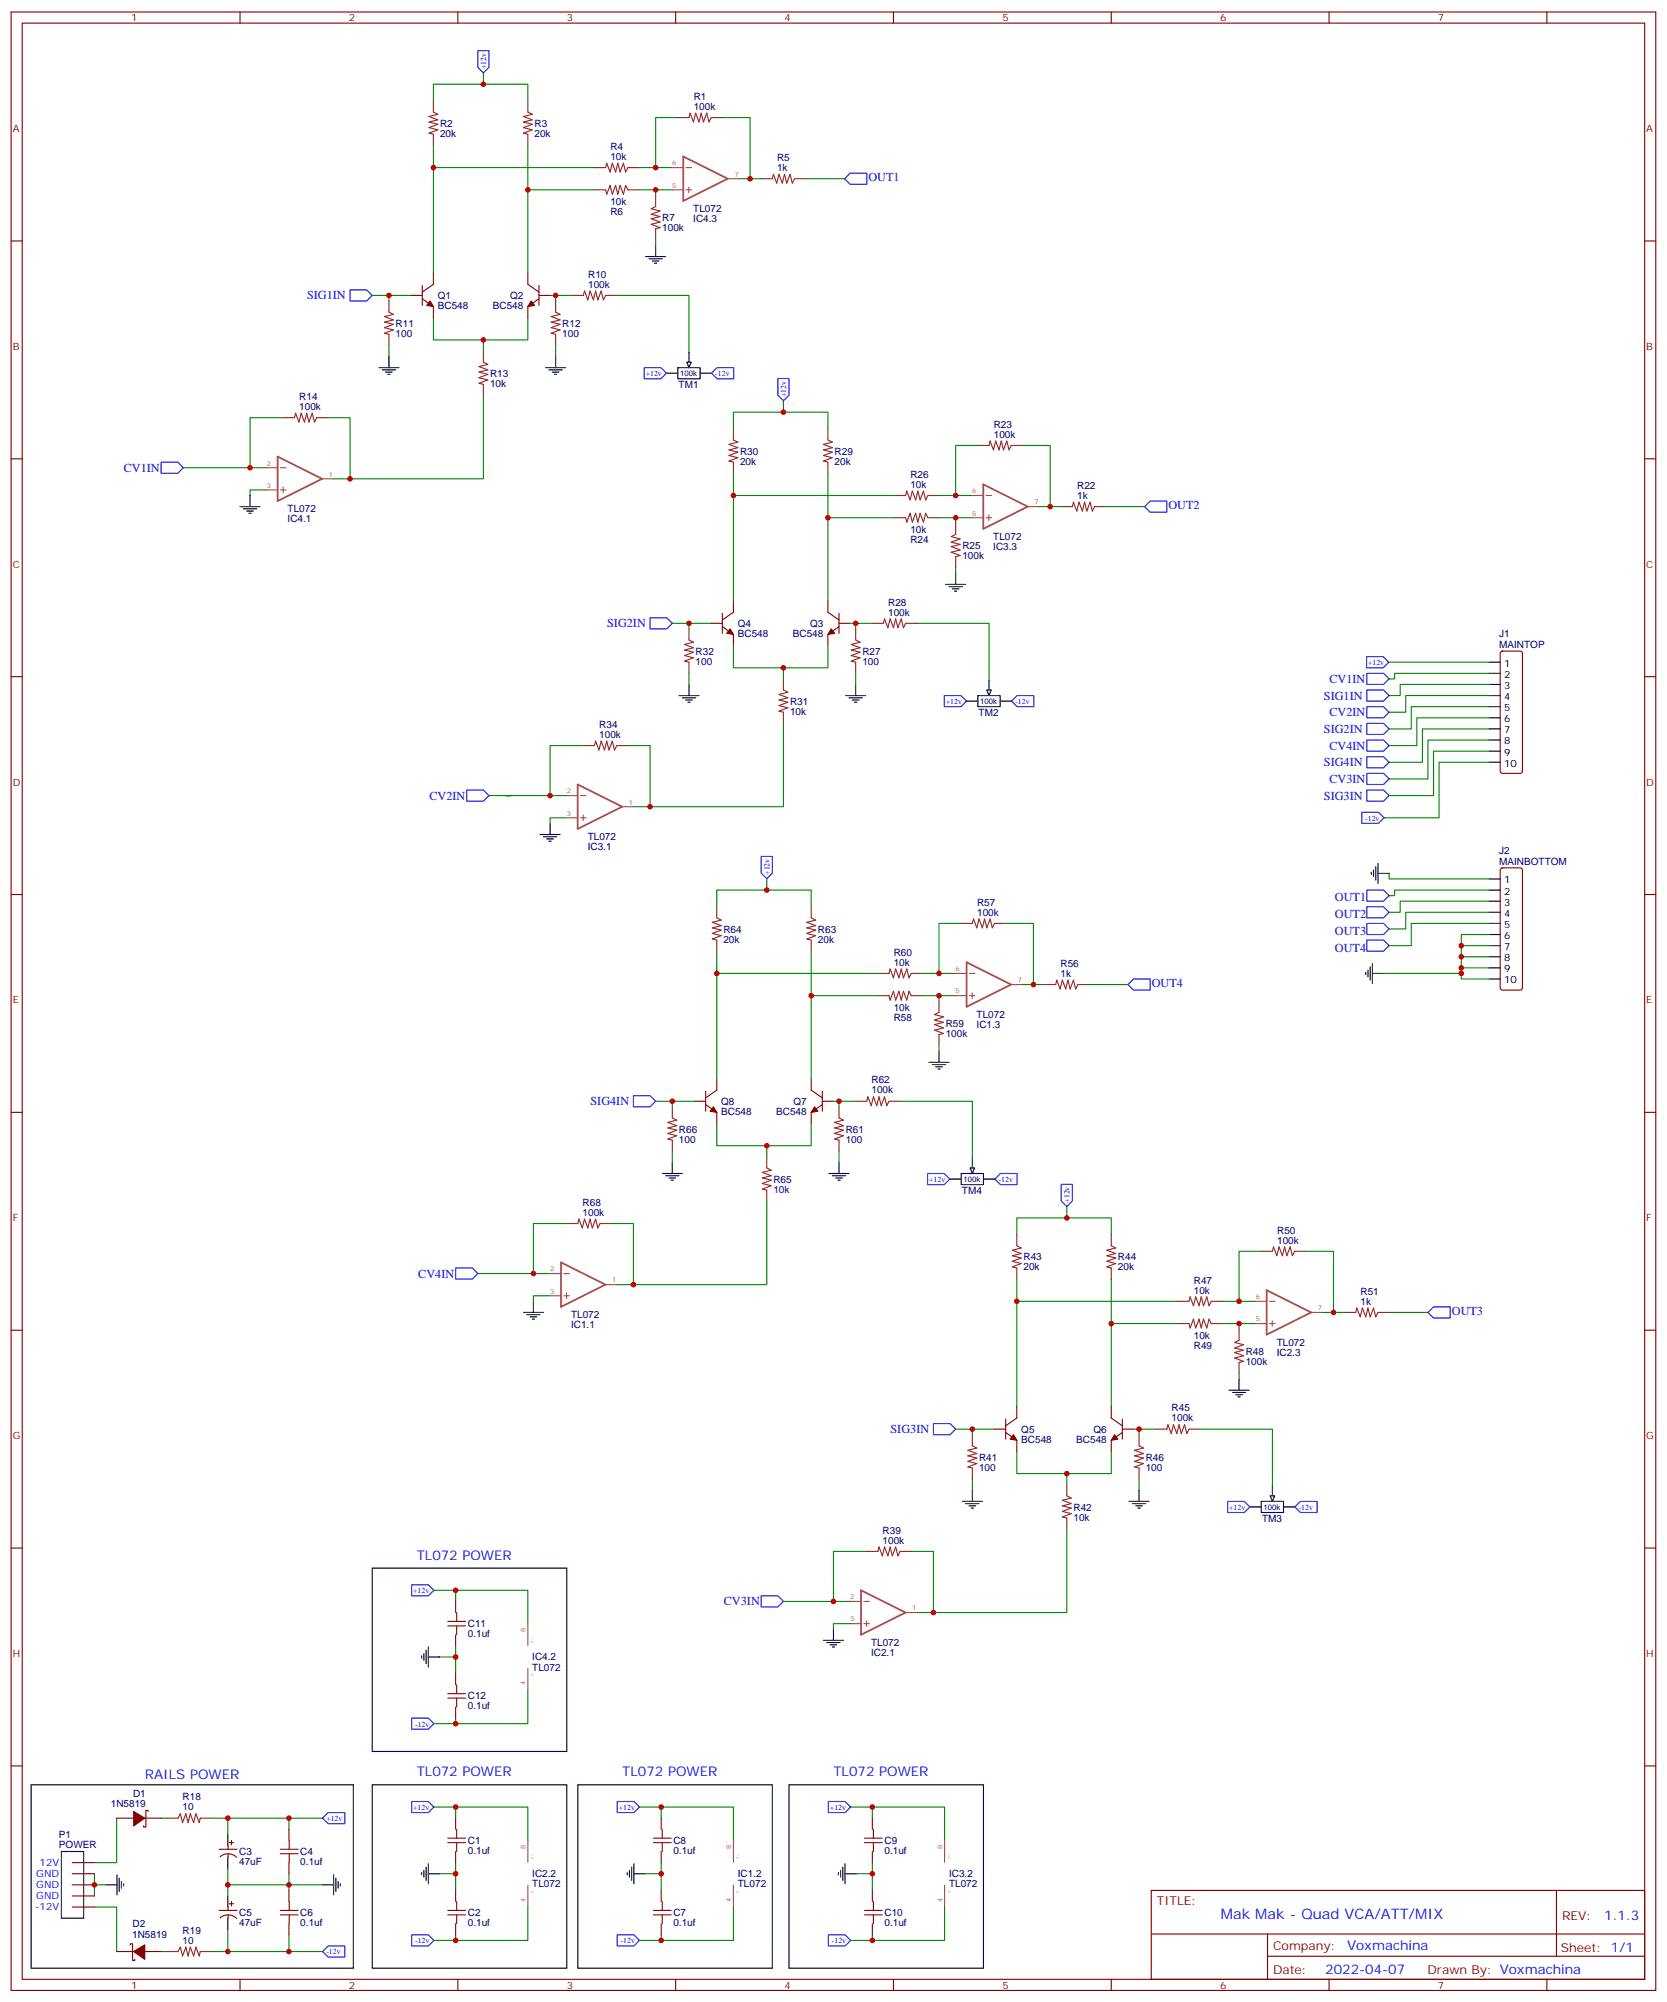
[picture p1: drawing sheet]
<svg xmlns="http://www.w3.org/2000/svg" width="529mm" height="635mm" viewBox="0 0 529 635" stroke-linecap="round" stroke-linejoin="round" font-family="sans-serif">
<g fill="none" stroke="#870000" stroke-width=".35">
<path d="M3.5 3.8h522.1v628h-522.1zM7.1 7.3h515v620.9h-515zM76.2 3.8v3.5M145.3 3.8v3.5M214.5 3.8v3.5M283.6 3.8v3.5M352.8 3.8v3.5M421.9 3.8v3.5M491.1 3.8v3.5M3.5 76.5h3.6M522.1 76.5h3.5M3.5 145.6h3.6"/>
<path d="M522.1 145.6h3.5M3.5 214.8h3.6M522.1 214.8h3.5M3.5 283.9h3.6M522.1 283.9h3.5M3.5 353.1h3.6M220.5 349.5h3.5M224 350.6l3.5 2.5v3.5M224 346.4v6.3M227.5 342.5v3.5l-3.5 2.5M257.5 342.5v3.5l3.6 2.5M261.1 349.5h3.5"/>
<path d="M261.1 350.6l-3.6 2.5v3.5M261.1 346.4v6.3M522.1 353.1h3.5M3.5 422.2h3.6M522.1 422.2h3.5M3.5 491.3h3.6M522.1 491.3h3.5M144.6 508.3v3.5M144.6 518.9v3.5M144.6 531.2v3.5M144.6 541.8v3.5M3.5 560.5h3.6"/>
<path d="M276.9 577.1v3.5M522.1 560.5h3.5M276.9 587.7v3.5M276.9 600v3.5M276.9 610.6v3.5M365.5 600h156.6v28.2h-156.6zM365.5 613.9h156.5M402.4 613.9v14.1M494.1 600v20.9M76.2 628.2v3.6M145.3 628.2v3.6M214.5 628.2v3.6"/>
<path d="M283.6 628.2v3.6M352.8 628.2v3.6M402.4 620.9h119.6M421.9 628.2v3.6M491.1 628.2v3.6"/>
</g>
<g fill="none" stroke="#000" stroke-width=".35">
<path d="M294.9 337.2h6.4M296 337.9h4.2M297 338.6h2.2M297.7 339.3h.7M298.1 333.7v3.5M210.3 372.5h6.3M211.3 373.2h4.2M212.4 373.9h2.1M213.1 374.6h.7M213.4 368.9v3.6M263.2 372.5h6.3M264.2 373.2h4.3"/>
<path d="M265.3 373.9h2.1M266 374.6h.7M266.3 368.9v3.6M301.6 374.2h3.6M305.2 372.5h7v3.5h-7zM308.7 367.5v3.6M312.2 374.2h3.5M166.2 416.6h6.3M167.2 417.3h4.2M168.3 418h2.1M169 418.7h.7M169.3 413v3.6"/>
<path d="M118.2 497.7h61.7v58.2h-61.7zM133.9 525.6v.7M134.6 524.9v2.1M135.3 523.8v4.2M136 525.9h3.5M136 522.7v6.4M250.5 566.5h61.7v58.2h-61.7zM266.1 594.4v.7M266.9 593.7v2.1M267.6 592.6v4.2M268.3 594.7h3.5M268.3 591.5v6.4"/>
</g>
<g fill="none" stroke="#a64a4a" stroke-width=".35">
<path d="M303.4 316h3.5M303.4 309h3.5M307.7 316h1.8M307.7 309h1.8M308.6 315.1v1.8M321.1 312.5h3.5M174.6 411.3h3.5M174.6 404.2h3.5M179 411.3h1.7M179 404.2h1.7M179.9 410.4v1.8M192.3 407.7h3.5"/>
<path d="M167.6 515.3v7M167.6 529.6v6.9M299.9 584.1v7M299.9 598.4v6.9"/>
</g>
<g fill="none" stroke="#008700" stroke-width=".35">
<path d="M243.4 279v3.5h14.1v5.3M243.4 282.5h-15.9v5.3M305.2 293.1h-7.1v15.9M319.3 293.1h8.8v19.4h3.5M227.5 301.9v40.6M227.5 309h51.2M257.5 301.9v40.6M257.5 316h21.2M292.8 309h10.6M292.8 316h5.3M303.4 316h-5.3v1.8M324.6 312.5h3.5"/>
<path d="M345.7 312.5h12.4M298.1 331.9v1.8M208.1 349.5h5.3v1.8M213.4 349.5h7.1M227.5 356.6v7h30v-7M264.6 349.5h7M266.3 349.5v1.8M213.4 365.4v3.5M243.4 363.6v3.6M266.3 365.4v3.5M179.9 388.3h-10.6v15.9M194 388.3h7.1v19.4h-5.3"/>
<path d="M243.4 381.3v26.4h-42.3M151.7 404.2h22.9M174.6 411.3h-5.3v1.7M137.6 504.8h7M144.6 508.3v-3.5h23v10.5M144.6 522.4v3.5h-5.3M144.6 525.9v5.3M167.6 536.5v10.6h-23v-1.8M137.6 547.1h7M269.9 573.5h7M276.9 577.1v-3.6h23v10.6M276.9 591.2v3.5h-5.3"/>
<path d="M276.9 594.7v5.3M269.9 615.9h7M299.9 605.3v10.6h-23v-1.8"/>
</g>
<g fill="none" stroke="#a10000" stroke-width=".35">
<path d="M142.2 516h5.6M142.2 514.6h5.6M145 511.8v2.8M145 516v2.9M142.2 539h5.6M142.2 537.6h5.6M145 534.7v2.9M145 539v2.8M274.4 584.8h5.7M274.4 583.4h5.7M277.3 580.6v2.8M277.3 584.8v2.9"/>
<path d="M274.4 607.8h5.7M274.4 606.4h5.7M277.3 603.5v2.9M277.3 607.8v2.8"/>
</g>
<path d="M241.7 271.8h3.5v5.3l-1.8 1.8-1.7-1.8zM294.5 372.5h5.3l1.7 1.7-1.7 1.8h-5.3zM315.8 374.2l1.8-1.7h5.3v3.5h-5.3zM130.7 503h5.3l1.7 1.8-1.7 1.7h-5.3zM130.7 545.3h5.3l1.7 1.8-1.7 1.8h-5.3zM263 571.8h5.3l1.7 1.7-1.7 1.8h-5.3zM263 614.1h5.3l1.7 1.8-1.7 1.7h-5.3z" fill="none" stroke="#00f" stroke-width=".35"/>
<path d="M227.5 287.8v3.5l1.5 .7-2.9 .7 2.9 1.1-2.9 .7 2.9 .7-2.9 1.1 2.9 .7-2.9 1 1.4 .4v3.5M257.5 287.8v3.5l1.4 .7-2.8 .7 2.8 1.1-2.8 .7 2.8 .7-2.8 1.1 2.8 .7-2.8 1 1.4 .4v3.5M305.2 293.1h3.5l.3-1.4 1.1 2.8 .7-2.8 1.1 2.8 .7-2.8 .7 2.8 1-2.8 .7 2.8 .7-1.4h3.6M278.7 309h3.5l.4-1.4 1 2.8 .7-2.8 1.1 2.8 .7-2.8 .7 2.8 1.1-2.8 .7 2.8 .7-1.4h3.5M278.7 316h3.5l.4 1.4 1-2.8 .7 2.8 1.1-2.8 .7 2.8 .7-2.8 1.1 2.8 .7-2.8 .7 1.4h3.5M298.1 317.8v3.5l-1.4 .7 2.8 .7-2.8 1.1 2.8 .7-2.8 .7 2.8 1.1-2.8 .7 2.8 1-1.4 .4v3.5M331.6 312.5h3.5l.4-1.4 1 2.8 .8-2.8 1 2.8 .7-2.8 .7 2.8 1.1-2.8 .7 2.8 .7-1.4h3.5M213.4 351.3v3.5l1.4 .7-2.8 .7 2.8 1.1-2.8 .7 2.8 .7-2.8 1.1 2.8 .7-2.8 1 1.4 .4v3.5M266.3 351.3v3.5l1.5 .7-2.9 .7 2.9 1.1-2.9 .7 2.9 .7-2.9 1.1 2.9 .7-2.9 1 1.4 .4v3.5M271.6 349.5h3.6l.3-1.4 1.1 2.8 .7-2.8 1 2.8 .7-2.8 .7 2.8 1.1-2.8 .7 2.8 .7-1.4h3.6M243.4 367.2v3.5l1.4 .7-2.8 .7 2.8 1.1-2.8 .7 2.8 .7-2.8 1 2.8 .7-2.8 1.1 1.4 .4v3.5M179.9 388.3h3.5l.4-1.4 1.1 2.8 .7-2.8 1 2.8 .7-2.8 .7 2.8 1.1-2.8 .7 2.8 .7-1.4h3.5" fill="none" stroke="#8c2424" stroke-width=".35"/>
<g fill="#870000" stroke="#870000" stroke-width=".35">
<path d="M226.5 351.3l1 1.8-2.1-.4z"/>
<path d="M258.6 351.3l1 1.4-2.1 .4z"/>
</g>
<path d="M306.9 305.4l14.1 7.1-14.1 7zM178.1 400.7l14.1 7-14.1 7.1z" fill="none" stroke="#a64a4a" stroke-width=".56"/>
<path d="M308 370.7h1.4l-.7 1.8z" fill="#f0f0f0" stroke="#000" stroke-width=".35"/>
<path d="M285.8 349.5h22.9v18M381 453.6h22.9v18" fill="none" stroke="#008700" stroke-width=".35"/>
<path d="M396.9 478.3h3.5M400.4 476.5h7.1v3.6h-7.1zM403.9 471.6v3.5M407.5 478.3h3.5" fill="none" stroke="#000" stroke-width=".35"/>
<path d="M403.2 474.8h1.4l-.7 1.7z" fill="#f0f0f0" stroke="#000" stroke-width=".35"/>
<path d="M246.9 120.1h3.6v5.3l-1.8 1.8-1.8-1.8zM299.8 220.8h5.3l1.7 1.7-1.7 1.8h-5.3zM321.1 222.5l1.8-1.7h5.3v3.5h-5.3zM336.9 375.9h3.5v5.3l-1.7 1.8-1.8-1.8zM389.7 476.5h5.3l1.8 1.8-1.8 1.8h-5.3zM411.1 478.3l1.7-1.8h5.3v3.6h-5.3zM195.9 571.8h5.3l1.8 1.7-1.8 1.8h-5.3zM195.9 614.1h5.3l1.8 1.8-1.8 1.7h-5.3z" fill="none" stroke="#00f" stroke-width=".35"/>
<g fill="none" stroke="#008700" stroke-width=".35">
<path d="M248.7 130.8h-15.9v5.3M248.7 127.3v3.5h14.1v5.3M232.8 150.2v40.6M232.8 157.3h51.2M262.8 150.2v40.6M298.1 157.3h10.6M310.4 141.4h-7v15.9M324.6 141.4h8.8v19.4h3.5M262.8 164.3h21.2M298.1 164.3h5.3M308.7 164.3h-5.3v1.8M329.8 160.8h3.6"/>
<path d="M351 160.8h12.4M213.4 197.8h5.3v1.8M218.7 197.8h7.1M269.9 197.8h7M271.6 197.8v1.8M303.4 180.2v1.8M218.7 213.7v3.5M232.8 204.9v7h30v-7M248.7 211.9v3.6M271.6 213.7v3.5M185.2 236.6h-10.6v15.9M199.3 236.6h7.1v19.4h-5.3"/>
<path d="M248.7 229.6v26.4h-42.3M155.2 252.5h24.7M179.9 259.6h-5.3v1.7M338.7 383v3.6h14.1v5.3M338.7 386.6h-15.9v5.3M400.4 397.2h-7.1v15.8M414.5 397.2h8.8v19.4h3.6M322.8 413h51.1M322.8 406v40.5M352.8 406v40.5M388.1 413h10.5M419.8 416.6h3.5"/>
<path d="M441 416.6h12.3M352.8 420.1h21.1M388.1 420.1h5.2M393.3 436v1.7M398.6 420.1h-5.3v1.8M303.4 453.6h5.3v1.8M308.7 453.6h7M359.8 453.6h7.1M361.6 453.6v1.8M308.7 469.5v3.5M322.8 460.7v7h30v-7M338.7 467.7v3.5"/>
<path d="M361.6 469.5v3.5M275.2 492.4h-10.6v15.9M289.3 492.4h7v19.4h-5.3M338.7 485.4v26.4h-42.4M248.7 508.3h21.2M269.9 515.3h-5.3v1.8M202.8 573.5h7.1M209.9 577.1v-3.6h22.9v10.6M209.9 591.2v3.5h-5.3M209.9 594.7v5.3M202.8 615.9h7.1M232.8 605.3v10.6h-22.9v-1.8"/>
</g>
<path d="M312.2 153.7l14.1 7.1-14.1 7.1zM183.4 249l14.1 7-14.1 7.1zM402.1 409.5l14.1 7.1-14.1 7zM273.3 504.8l14.2 7-14.2 7.1z" fill="none" stroke="#a64a4a" stroke-width=".56"/>
<g fill="none" stroke="#a64a4a" stroke-width=".35">
<path d="M308.7 157.3h3.5M313 157.3h1.8M308.7 164.3h3.5M313 164.3h1.8M313.9 163.4v1.8M326.4 160.8h3.4M179.9 259.6h3.5M179.9 252.5h3.5M184.3 259.6h1.7M184.3 252.5h1.7M185.2 258.7v1.8M197.6 256h3.5"/>
<path d="M398.6 413h3.5M403 413h1.8M403.9 419.2v1.8M416.3 416.6h3.5M398.6 420.1h3.5M403 420.1h1.8M269.9 515.3h3.4M269.9 508.3h3.4M274.2 515.3h1.8M274.2 508.3h1.8M275.1 514.5v1.7M287.6 511.8h3.4"/>
<path d="M232.8 584.1v7M232.8 598.4v6.9"/>
</g>
<g fill="none" stroke="#8c2424" stroke-width=".35">
<path d="M232.8 136.1v3.5l1.4 .7-2.8 .7 2.8 1.1-2.8 .7 2.8 .7-2.8 1.1 2.8 .7-2.8 1 1.4 .4v3.5M262.8 136.1v3.5l1.4 .7-2.8 .7 2.8 1.1-2.8 .7 2.8 .7-2.8 1.1 2.8 .7-2.8 1 1.4 .4v3.5M284 157.3h3.5l.4-1.4 1 2.8 .7-2.8 1.1 2.8 .7-2.8 .7 2.8 1.1-2.8 .7 2.8 .7-1.4h3.5M310.4 141.4h3.6l.3-1.4 1.1 2.8 .7-2.8 1 2.8 .7-2.8 .8 2.8 1-2.8 .7 2.8 .7-1.4h3.6M284 164.3h3.5l.4 1.4 1-2.8 .7 2.8 1.1-2.8 .7 2.8 .7-2.8 1.1 2.8 .7-2.8 .7 1.4h3.5M303.4 166.1v3.5l-1.4 .7 2.8 .7-2.8 1.1 2.8 .7-2.8 .7 2.8 1.1-2.8 .7 2.8 1-1.4 .4v3.5M336.9 160.8h3.5l.4-1.4 1 2.8 .7-2.8 1.1 2.8 .7-2.8 .7 2.8 1.1-2.8 .7 2.8 .7-1.4h3.5M218.7 199.6v3.5l1.4 .7-2.8 .7 2.8 1.1-2.8 .7 2.8 .7-2.8 1.1 2.8 .7-2.8 1 1.4 .4v3.5M271.6 199.6v3.5l1.4 .7-2.8 .7 2.8 1.1-2.8 .7 2.8 .7-2.8 1.1 2.8 .7-2.8 1 1.4 .4v3.5M276.9 197.8h3.6l.3-1.4 1.1 2.8 .7-2.8 1 2.8 .7-2.8 .7 2.8 1.1-2.8 .7 2.8 .7-1.4h3.5M248.7 219l1.4 .7-2.8 .7 2.8 1.1-2.8 .7 2.8 .7-2.8 1 2.8 .8-2.8 1 1.4 .4v3.5M248.7 215.5v3.5"/>
<path d="M185.2 236.6h3.5l.4-1.4 1 2.9 .7-2.9 1.1 2.9 .7-2.9 .7 2.9 1.1-2.9 .7 2.9 .7-1.5h3.5M322.8 391.9v3.5l1.4 .7-2.8 .7 2.8 1.1-2.8 .7 2.8 .7-2.8 1 2.8 .7-2.8 1.1 1.4 .4v3.5M352.8 391.9v3.5l1.4 .7-2.8 .7 2.8 1.1-2.8 .7 2.8 .7-2.8 1 2.8 .7-2.8 1.1 1.4 .4v3.5M400.4 397.2h3.5l.4-1.5 1 2.9 .7-2.9 1.1 2.9 .7-2.9 .7 2.9 1.1-2.9 .7 2.9 .7-1.4h3.5M373.9 413h3.6l.3-1.4 1.1 2.8 .7-2.8 1 2.8 .7-2.8 .8 2.8 1-2.8 .7 2.8 .7-1.4h3.6M426.9 416.6h3.5l.3-1.5 1.1 2.9 .7-2.9 1.1 2.9 .7-2.9 .7 2.9 1-2.9 .7 2.9 .7-1.4h3.6M373.9 420.1h3.6l.3 1.4 1.1-2.8 .7 2.8 1-2.8 .7 2.8 .8-2.8 1 2.8 .7-2.8 .7 1.4h3.6M393.3 421.9v3.5l-1.4 .7 2.9 .7-2.9 1.1 2.9 .7-2.9 .7 2.9 1-2.9 .7 2.9 1.1-1.5 .3v3.6M308.7 455.4v3.5l1.4 .7-2.8 .7 2.8 1.1-2.8 .7 2.8 .7-2.8 1 2.8 .7-2.8 1.1 1.4 .4v3.5M361.6 455.4v3.5l1.4 .7-2.8 .7 2.8 1.1-2.8 .7 2.8 .7-2.8 1 2.8 .7-2.8 1.1 1.4 .4v3.5M366.9 453.6h3.5l.4-1.4 1 2.8 .7-2.8 1.1 2.8 .7-2.8 .7 2.8 1.1-2.8 .7 2.8 .7-1.4h3.5M338.7 471.2v3.6l1.4 .7-2.8 .7 2.8 1-2.8 .7 2.8 .8-2.8 1 2.8 .7-2.8 1.1 1.4 .3v3.6"/>
<path d="M275.2 492.4h3.5l.3-1.4 1.1 2.8 .7-2.8 1.1 2.8 .7-2.8 .7 2.8 1-2.8 .7 2.8 .7-1.4h3.6"/>
</g>
<g fill="none" stroke="#000" stroke-width=".35">
<path d="M300.2 185.5h6.4M301.3 186.2h4.2M302.3 186.9h2.1M303 187.6h.7M303.4 182v3.5M218.7 217.2v3.6M271.6 217.2v3.6M314 215.8v3.6M215.5 220.8h6.4M216.6 221.5h4.2M217.7 222.2h2.1M218.4 222.9h.7"/>
<path d="M268.5 220.8h6.3M269.5 221.5h4.3M270.6 222.2h2.1M271.3 222.9h.7M306.9 222.5h3.5M310.4 220.8h7.1v3.5h-7.1zM317.5 222.5h3.5M171.4 264.9h6.4M172.5 265.6h4.2M173.6 266.3h2.1M174.3 267h.7M174.6 261.3v3.6"/>
<path d="M393.3 437.7v3.6M390.2 441.3h6.3M391.2 442h4.3M392.3 442.7h2.1M393 443.4h.7M305.5 476.5h6.4M306.6 477.2h4.2M307.6 477.9h2.1M308.3 478.6h.7M308.7 473v3.5M358.4 476.5h6.4M359.5 477.2h4.2"/>
<path d="M360.5 477.9h2.2M361.2 478.6h.7M361.6 473v3.5M264.6 517.1v3.5M261.4 520.6h6.4M262.5 521.3h4.2M263.5 522h2.1M264.2 522.7h.7M183.4 566.5h61.8v58.2h-61.8zM199.1 594.4v.7M199.8 593.7v2.1M200.5 592.6v4.2"/>
<path d="M201.2 594.7h3.6M201.2 591.5v6.4"/>
</g>
<g fill="none" stroke="#870000" stroke-width=".35">
<path d="M225.8 197.8h3.5M229.3 198.9l3.5 2.5v3.5M229.3 194.7v6.3M232.8 190.8v3.5l-3.5 2.5M262.8 190.8v3.5l3.5 2.5M266.3 197.8h3.6M266.3 198.9l-3.5 2.5v3.5M266.3 194.7v6.3M315.7 453.6h3.6M319.3 454.7l3.5 2.4v3.6M319.3 450.4v6.4M322.8 446.5v3.6l-3.5 2.4"/>
<path d="M352.8 446.5v3.6l3.5 2.4M356.3 454.7l-3.5 2.4v3.6M356.3 453.6h3.5M356.3 450.4v6.4M209.9 577.1v3.5M209.9 587.7v3.5M209.9 600v3.5M209.9 610.6v3.5"/>
</g>
<g fill="#870000" stroke="#870000" stroke-width=".35">
<path d="M353.8 455.4l1.1 1.4-2.1 .3z"/>
<path d="M321.7 455.4l1.1 1.7-2.1-.3z"/>
<path d="M231.8 199.6l1 1.8-2.1-.4z"/>
<path d="M263.9 199.6l1 1.4-2.1 .4z"/>
</g>
<path d="M207.4 584.8h5.7M207.4 583.4h5.7M210.2 580.6v2.8M210.2 584.8v2.9M207.4 607.8h5.7M207.4 606.4h5.7M210.2 603.5v2.9M210.2 607.8v2.8" fill="none" stroke="#a10000" stroke-width=".35"/>
<path d="M313.3 219h1.4l-.7 1.8z" fill="#f0f0f0" stroke="#000" stroke-width=".35"/>
<g fill="none" stroke="#008700" stroke-width=".35">
<path d="M195.8 93.8h22.9v18M291 197.8h23v18M37 577.1v14.1h-7M51.2 577.1h1.7M67 577.1h35.3M72.3 577.1v5.3M91.7 577.1v3.5M30 594.7v7.1M30 598.2h3.5M72.3 598.2h30M72.3 592.9v8.9M91.7 594.7v5.3"/>
<path d="M30 605.3h7v14.1M51.2 619.4h1.7M72.3 612.4v7h-5.3M91.7 614.1v5.3h-19.4M91.7 619.4h10.6"/>
</g>
<g fill="none" stroke="#000" stroke-width=".35">
<path d="M211.7 118.5h3.5M215.2 116.7h7v3.5h-7zM218.7 111.8v3.5M222.2 118.5h3.6M9.9 566.5h102.3v58.2h-102.3zM19.5 587.7h7.1v21.1h-7.1zM33.6 598.2h3.5M37.1 595.1v6.3M37.8 596.1v4.3M38.5 597.2v2.1M39.3 597.9v.7M72.3 582.4v3.5"/>
<path d="M72.3 589.4v3.5M102.4 598.2h3.5M105.9 595.1v6.3M106.6 596.1v4.3M107.3 597.2v2.1M108 597.9v.7M72.3 601.8v3.5M72.3 608.8v3.6"/>
</g>
<path d="M104.2 575.3h5.3v3.5h-5.3l-1.8-1.7zM102.4 619.4l1.8-1.8h5.3v3.6h-5.3z" fill="none" stroke="#00f" stroke-width=".35"/>
<path d="M89 588.4h5.6M89 587h5.6M91.8 584.1v2.9M91.8 588.4v2.8M89 607.8h5.6M89 606.4h5.6M91.8 603.5v2.9M91.8 607.8v2.8" fill="none" stroke="#a10000" stroke-width=".35"/>
<g fill="none" stroke="#870000" stroke-width=".35">
<path d="M37 577.1h5.3M45.9 577.1h5.3M47 575v-.4h-.7v5.3h-.7v-.4M22.9 591.2h7.1M22.9 594.7h7.1M22.9 598.2h7.1M69.6 587h5.6M69.9 589.3a3.8 3.8 0 0 1 5.2 .2M72.4 585.9v1.1M72.4 588.4v1M72.8 584.8h1.4M73.5 584.1v1.4"/>
<path d="M91.7 580.6v3.5M91.7 591.2v3.5M22.9 601.8h7.1M22.9 605.3h7.1M37 619.4h5.3M41.4 617.3v-.4h.7v5.3h.7v-.3M45.9 619.4h5.3M69.6 606.4h5.6M69.9 608.7a3.8 3.8 0 0 1 5.2 .2M72.4 605.3v1.1M72.4 607.8v1M72.8 604.2h1.4"/>
<path d="M73.5 603.5v1.4M91.7 600v3.5M91.7 610.6v3.5"/>
</g>
<path d="M52.9 577.1h3.5M56.5 577.1l.7-1.4 .7 2.8 1.1-2.8 .7 2.8 .7-2.8 1.1 2.8 .7-2.8 1 2.8 .4-1.4M63.5 577.1h3.5M52.9 619.4h3.5M56.5 619.4l.7-1.4 .7 2.8 1.1-2.8 .7 2.8 .7-2.8 1.1 2.8 .7-2.8 1 2.8 .4-1.4M63.5 619.4h3.5" fill="none" stroke="#8c2424" stroke-width=".35"/>
<g fill="#870000" stroke="#870000" stroke-width=".35">
<path d="M42.4 619.4l3.6-2.1v4.6z"/>
<path d="M42.4 575l3.6 2.1-3.6 2.4z"/>
</g>
<path d="M218 114.9h1.4l-.7 1.8z" fill="#f0f0f0" stroke="#000" stroke-width=".35"/>
<g fill="none" stroke="#00f" stroke-width=".35">
<path d="M151.7 16.1h3.5v5.3l-1.7 1.7-1.8-1.7zM268.1 56.7l1.8-1.7h5.3v3.5h-5.3zM111.1 92h5.3l1.8 1.8-1.8 1.7h-5.3zM204.5 116.7h5.3l1.8 1.8-1.8 1.7h-5.3zM225.9 118.5l1.7-1.8h5.3v3.5h-5.3zM51.2 146.7h5.2l1.8 1.7-1.8 1.8h-5.2zM363.4 160.8l1.7-1.8h5.3v3.6h-5.3zM206.4 196.1h5.3l1.7 1.7-1.7 1.8h-5.3zM433.8 208.4h5.3l1.8 1.8-1.8 1.7h-5.3zM433.9 213.7h5.3l1.8 1.8-1.8 1.7h-5.3zM433.9 219h5.3l1.8 1.8-1.8 1.7h-5.3zM433.9 224.3h5.3l1.8 1.8-1.8 1.7h-5.3z"/>
<path d="M433.9 229.6h5.3l1.8 1.8-1.8 1.7h-5.3zM433.9 234.9h5.3l1.8 1.7-1.8 1.8h-5.3zM148.2 250.8h5.3l1.7 1.7-1.7 1.8h-5.3zM432.3 257.8h5.3l1.8 1.8-1.8 1.7h-5.3zM433.9 245.5h5.3l1.8 1.7-1.8 1.8h-5.3zM433.9 240.2h5.3l1.8 1.7-1.8 1.8h-5.3zM433.9 250.8h5.3l1.8 1.7-1.8 1.8h-5.3zM433.9 282.5h5.3l1.8 1.8-1.8 1.7h-5.3zM433.9 287.8h5.3l1.8 1.8-1.8 1.7h-5.3zM433.9 293.1h5.3l1.8 1.8-1.8 1.7h-5.3zM433.9 298.4h5.3l1.8 1.7-1.8 1.8h-5.3zM358.1 312.5l1.7-1.8h5.3v3.6h-5.3z"/>
<path d="M201.1 347.8h5.3l1.7 1.7-1.7 1.8h-5.3zM144.6 402.4h5.3l1.8 1.8-1.8 1.8h-5.3zM453.3 416.6l1.8-1.8h5.3v3.5h-5.3zM296.3 451.8h5.3l1.8 1.8-1.8 1.8h-5.3zM241.7 506.5h5.2l1.8 1.8-1.8 1.7h-5.2zM130.7 571.8h5.3l1.7 1.7-1.7 1.8h-5.3zM130.7 614.1h5.3l1.7 1.8-1.7 1.7h-5.3z"/>
</g>
<g fill="none" stroke="#008700" stroke-width=".35">
<path d="M153.5 23.2v3.5h14.1v5.3M153.5 26.7h-15.9v5.3M215.2 37.3h-7.1v15.9M229.3 37.3h8.8v19.4h3.6M137.6 53.2h51.1M137.6 46.1v40.6M167.6 46.1v40.6M202.8 53.2h10.6M234.6 56.7h3.5M255.8 56.7h12.3M167.6 60.3h21.1M202.8 60.3h5.3"/>
<path d="M208.1 76.1v1.8M213.4 60.3h-5.3v1.7M118.2 93.8h5.3v1.7M123.5 93.8h7M174.6 93.8h7.1M176.4 93.8v1.7M123.5 109.6v3.6M137.6 100.8v7.1h30v-7.1M153.5 107.9v3.5M176.4 109.6v3.6M90 132.6h-10.6v15.8M104.1 132.6h7v19.4h-5.3"/>
<path d="M153.5 125.5v26.5h-42.4M58.2 148.4h26.5M84.7 155.5h-5.3v1.8M441 210.2h31.7M472.7 213.7h-30v1.8h-1.7M472.7 217.2h-28.2v3.6h-3.5M472.7 220.8h-26.4v5.3h-5.3M472.7 224.3h-24.7v7.1h-7M472.7 227.8h-22.9v8.8h-8.8M472.7 231.4h-21.1v10.5h-10.6M472.7 234.9h-19.4v12.3h-12.3M472.7 238.4h-17.6v14.1h-14.1"/>
<path d="M472.7 241.9h-15.9v17.7h-17.6M441 277.2v1.8h31.7M472.7 282.5h-30v1.8h-1.7M472.7 286h-28.2v3.6h-3.5M472.7 289.6h-26.4v5.3h-5.3M472.7 293.1h-24.7v7h-7M472.7 296.6h-8.8v12.4h-24.7M463.9 309v1.7h8.8M463.9 300.1h8.8M463.9 303.7h8.8M463.9 307.2h8.8M137.6 573.5h7"/>
<path d="M144.6 577.1v-3.6h23v10.6M144.6 591.2v3.5h-5.3M144.6 594.7v5.3M137.6 615.9h7M167.6 605.3v10.6h-23v-1.8"/>
</g>
<path d="M216.9 49.7l14.1 7-14.1 7.1zM88.1 144.9l14.1 7.1-14.1 7z" fill="none" stroke="#a64a4a" stroke-width=".56"/>
<g fill="none" stroke="#a64a4a" stroke-width=".35">
<path d="M213.4 53.2h3.5M217.8 53.2h1.7M218.7 59.4v1.7M231.1 56.7h3.5M213.4 60.3h3.5M217.8 60.3h1.7M84.7 155.5h3.4M84.7 148.4h3.4M89 155.5h1.8M89 148.4h1.8M89.9 154.6v1.8M102.4 152h3.4"/>
<path d="M167.6 584.1v7M167.6 598.4v6.9"/>
</g>
<g fill="none" stroke="#000" stroke-width=".35">
<path d="M208.1 77.9v3.5M205 81.4h6.3M206 82.1h4.3M207.1 82.8h2.1M207.8 83.5h.7M120.3 116.7h6.3M121.4 117.4h4.2M122.4 118.1h2.1M123.1 118.8h.7M123.5 113.2v3.5M173.2 116.7h6.4M174.3 117.4h4.2"/>
<path d="M175.3 118.1h2.1M176 118.8h.7M176.4 113.2v3.5M79.4 157.3v3.5M76.2 160.8h6.3M77.3 161.5h4.2M78.3 162.2h2.1M79 162.9h.7M472.7 210.2h3.5M472.7 213.7h3.5M472.7 217.2h3.5M472.7 220.8h3.5"/>
<path d="M472.7 224.3h3.5M472.7 227.8h3.5M472.7 231.4h3.5M472.7 234.9h3.5M472.7 238.4h3.5M472.7 241.9h3.5M435.3 276.9v.7M436 276.2v2.1M436.7 275.1v4.2M437.4 277.2h3.6M437.4 274v6.4M472.7 279h3.5"/>
<path d="M472.7 282.5h3.5M472.7 286h3.5M472.7 289.6h3.5M472.7 293.1h3.5M472.7 296.6h3.5M433.6 308.6v.7M434.3 307.9v2.1M435 306.8v4.3M435.7 309h3.5M435.7 305.8v6.3M472.7 300.1h3.5M472.7 303.7h3.5"/>
<path d="M472.7 307.2h3.5M472.7 310.7h3.5M118.2 566.5h61.7v58.2h-61.7zM133.9 594.4v.7M134.6 593.7v2.1M135.3 592.6v4.2M136 594.7h3.5M136 591.5v6.4"/>
</g>
<path d="M142.2 584.8h5.6M142.2 583.4h5.6M145 580.6v2.8M145 584.8v2.9M142.2 607.8h5.6M142.2 606.4h5.6M145 603.5v2.9M145 607.8v2.8" fill="none" stroke="#a10000" stroke-width=".35"/>
<g fill="none" stroke="#870000" stroke-width=".35">
<path d="M130.5 93.8h3.6M134.1 94.8l3.5 2.5v3.5M134.1 90.6v6.3M137.6 86.7v3.5l-3.5 2.5M167.6 86.7v3.5l3.5 2.5M171.1 94.8l-3.5 2.5v3.5M171.1 93.8h3.5M171.1 90.6v6.3M476.5 206.9l.5-.2h5.6l.5 .2 .2 .5v37.4l-.2 .5-.5 .2h-5.6l-.5-.3-.3-.4v-37.4zM476.5 275.7l.5-.3h5.6l.5 .3 .2 .5v37.3l-.2 .5-.5 .3h-5.6l-.5-.3-.3-.5v-37.3zM144.6 577.1v3.5M144.6 587.7v3.5"/>
<path d="M144.6 600v3.5M144.6 610.6v3.5"/>
</g>
<path d="M137.6 32v3.6l1.4 .7-2.8 .7 2.8 1-2.8 .7 2.8 .7-2.8 1.1 2.8 .7-2.8 1.1 1.4 .3v3.5M167.6 32v3.6l1.4 .7-2.8 .7 2.8 1-2.8 .7 2.8 .7-2.8 1.1 2.8 .7-2.8 1.1 1.4 .3v3.5M215.2 37.3h3.5l.4-1.4 1 2.8 .7-2.8 1.1 2.8 .7-2.8 .7 2.8 1.1-2.8 .7 2.8 .7-1.4h3.5M188.7 53.2h3.6l.3-1.4 1.1 2.8 .7-2.8 1 2.8 .7-2.8 .7 2.8 1.1-2.8 .7 2.8 .7-1.4h3.5M241.7 56.7h3.5l.3-1.4 1.1 2.8 .7-2.8 1.1 2.8 .7-2.8 .7 2.8 1-2.8 .7 2.8 .7-1.4h3.6M188.7 60.3h3.6l.3 1.4 1.1-2.9 .7 2.9 1-2.9 .7 2.9 .7-2.9 1.1 2.9 .7-2.9 .7 1.5h3.5M208.1 62v3.5l-1.4 .8 2.8 .7-2.8 1 2.8 .7-2.8 .7 2.8 1.1-2.8 .7 2.8 1.1-1.4 .3v3.5M123.5 95.5v3.6l1.4 .7-2.8 .7 2.8 1-2.8 .7 2.8 .7-2.8 1.1 2.8 .7-2.8 1.1 1.4 .3v3.5M176.4 95.5v3.6l1.4 .7-2.8 .7 2.8 1-2.8 .7 2.8 .7-2.8 1.1 2.8 .7-2.8 1.1 1.4 .3v3.5M181.7 93.8h3.5l.4-1.4 1 2.8 .7-2.8 1.1 2.8 .7-2.8 .7 2.8 1-2.8 .8 2.8 .7-1.4h3.5M153.5 111.4v3.5l1.4 .7-2.9 .7 2.9 1.1-2.9 .7 2.9 .7-2.9 1.1 2.9 .7-2.9 1 1.5 .4v3.5M90 132.6h3.5l.3-1.4 1.1 2.8 .7-2.8 1.1 2.8 .7-2.8 .7 2.8 1-2.8 .7 2.8 .7-1.4h3.6" fill="none" stroke="#8c2424" stroke-width=".35"/>
<g fill="#870000" stroke="#870000" stroke-width=".35">
<path d="M168.6 95.5l1.1 1.4-2.1 .4z"/>
<path d="M136.5 95.5l1.1 1.8-2.1-.4z"/>
</g>
<g fill="#c00">
<circle cx="144.6" cy="525.9" r=".88"/>
<circle cx="144.6" cy="547.1" r=".88"/>
<circle cx="144.6" cy="504.8" r=".88"/>
<circle cx="276.9" cy="594.7" r=".88"/>
<circle cx="276.9" cy="615.9" r=".88"/>
<circle cx="276.9" cy="573.5" r=".88"/>
<circle cx="169.3" cy="404.2" r=".88"/>
<circle cx="213.4" cy="349.5" r=".88"/>
<circle cx="243.4" cy="363.6" r=".88"/>
<circle cx="266.3" cy="349.5" r=".88"/>
<circle cx="298.1" cy="316" r=".88"/>
<circle cx="257.5" cy="316" r=".88"/>
<circle cx="227.5" cy="309" r=".88"/>
<circle cx="298.1" cy="309" r=".88"/>
<circle cx="201.1" cy="407.7" r=".88"/>
<circle cx="328.1" cy="312.5" r=".88"/>
<circle cx="243.4" cy="282.5" r=".88"/>
<circle cx="338.7" cy="386.6" r=".88"/>
<circle cx="423.3" cy="416.6" r=".88"/>
<circle cx="296.3" cy="511.8" r=".88"/>
<circle cx="393.3" cy="413" r=".88"/>
<circle cx="322.8" cy="413" r=".88"/>
<circle cx="352.8" cy="420.1" r=".88"/>
<circle cx="393.3" cy="420.1" r=".88"/>
<circle cx="361.6" cy="453.6" r=".88"/>
<circle cx="338.7" cy="467.7" r=".88"/>
<circle cx="308.7" cy="453.6" r=".88"/>
<circle cx="264.6" cy="508.3" r=".88"/>
<circle cx="209.9" cy="573.5" r=".88"/>
<circle cx="209.9" cy="615.9" r=".88"/>
<circle cx="209.9" cy="594.7" r=".88"/>
<circle cx="174.6" cy="252.5" r=".88"/>
<circle cx="218.7" cy="197.8" r=".88"/>
<circle cx="248.7" cy="211.9" r=".88"/>
<circle cx="271.6" cy="197.8" r=".88"/>
<circle cx="303.4" cy="164.3" r=".88"/>
<circle cx="262.8" cy="164.3" r=".88"/>
<circle cx="232.8" cy="157.3" r=".88"/>
<circle cx="303.4" cy="157.3" r=".88"/>
<circle cx="206.4" cy="256" r=".88"/>
<circle cx="333.4" cy="160.8" r=".88"/>
<circle cx="248.7" cy="130.8" r=".88"/>
<circle cx="91.7" cy="577.1" r=".88"/>
<circle cx="91.7" cy="619.4" r=".88"/>
<circle cx="72.3" cy="598.2" r=".88"/>
<circle cx="91.7" cy="598.2" r=".88"/>
<circle cx="72.3" cy="619.4" r=".88"/>
<circle cx="72.3" cy="577.1" r=".88"/>
<circle cx="30" cy="598.2" r=".88"/>
<circle cx="153.5" cy="26.7" r=".88"/>
<circle cx="238.1" cy="56.7" r=".88"/>
<circle cx="144.6" cy="594.7" r=".88"/>
<circle cx="144.6" cy="615.9" r=".88"/>
<circle cx="144.6" cy="573.5" r=".88"/>
<circle cx="111.1" cy="152" r=".88"/>
<circle cx="208.1" cy="53.2" r=".88"/>
<circle cx="137.6" cy="53.2" r=".88"/>
<circle cx="167.6" cy="60.3" r=".88"/>
<circle cx="208.1" cy="60.3" r=".88"/>
<circle cx="176.4" cy="93.8" r=".88"/>
<circle cx="153.5" cy="107.9" r=".88"/>
<circle cx="123.5" cy="93.8" r=".88"/>
<circle cx="79.4" cy="148.4" r=".88"/>
<circle cx="463.9" cy="300.1" r=".88"/>
<circle cx="463.9" cy="303.7" r=".88"/>
<circle cx="463.9" cy="307.2" r=".88"/>
<circle cx="463.9" cy="309" r=".88"/>
</g>
<text font-size="4.6" fill="#00f" x="387.6" y="609">Mak Mak - Quad VCA/ATT/MIX</text>
<g font-size="4.2" fill="#00f">
<text x="132.3" y="495.1">TL072 POWER</text>
<text x="132.3" y="563.8">TL072 POWER</text>
<text x="197.6" y="563.8">TL072 POWER</text>
<text x="264.6" y="563.8">TL072 POWER</text>
<text x="46" y="564.7">RAILS POWER</text>
<text x="509.3" y="609.3">1.1.3</text>
<text x="427.7" y="618.8">Voxmachina</text>
<text x="420.7" y="626.6">2022-04-07</text>
</g>
<g font-size="3.9" fill="#00f">
<text x="275.7" y="57.5">OUT1</text>
<text x="97.5" y="95">SIG1IN</text>
<text x="39.3" y="149.7">CV1IN</text>
<text x="370.9" y="161.5">OUT2</text>
<text x="192.7" y="199.1">SIG2IN</text>
<text x="422.1" y="216.8">CV1IN</text>
<text x="420.3" y="222">SIG1IN</text>
<text x="422.1" y="227.3">CV2IN</text>
<text x="420.3" y="232.6">SIG2IN</text>
<text x="422.1" y="237.9">CV4IN</text>
<text x="420.3" y="243.2">SIG4IN</text>
<text x="422.1" y="248.5">CV3IN</text>
<text x="136.3" y="253.8">CV2IN</text>
<text x="420.3" y="253.8">SIG3IN</text>
<text x="423.8" y="286.1">OUT1</text>
<text x="423.8" y="291.4">OUT2</text>
<text x="423.8" y="296.7">OUT3</text>
<text x="423.8" y="302">OUT4</text>
<text x="365.7" y="313.2">OUT4</text>
<text x="187.5" y="350.8">SIG4IN</text>
<text x="132.8" y="405.5">CV4IN</text>
<text x="460.9" y="417.3">OUT3</text>
<text x="282.7" y="454.9">SIG3IN</text>
<text x="229.8" y="509.6">CV3IN</text>
</g>
<g font-size="3.9" fill="#800">
<text x="367.2" y="604.6">TITLE:</text>
<text x="495.9" y="609.3">REV:</text>
<text x="404.1" y="618.8">Company:</text>
<text x="495.5" y="619.4">Sheet: 1/1</text>
<text x="404.1" y="626.5">Date:</text>
<text x="453.2" y="626.6">Drawn By: Voxmachina</text>
</g>
<g font-size="3.2" fill="#800">
<text x="41.6" y="6.8">1</text>
<text x="110.8" y="6.8">2</text>
<text x="179.9" y="6.8">3</text>
<text x="249.1" y="6.8">4</text>
<text x="318.2" y="6.8">5</text>
<text x="387.3" y="6.8">6</text>
<text x="456.5" y="6.8">7</text>
<text x="4.1" y="41.9">A</text>
<text x="522.6" y="41.9">A</text>
<text x="4.1" y="111.1">B</text>
<text x="522.6" y="111.1">B</text>
<text x="4.1" y="180.2">C</text>
<text x="522.6" y="180.2">C</text>
<text x="4.1" y="249.3">D</text>
<text x="522.6" y="249.3">D</text>
<text x="4.1" y="318.5">E</text>
<text x="522.6" y="318.5">E</text>
<text x="4.1" y="387.6">F</text>
<text x="522.6" y="387.6">F</text>
<text x="4.1" y="456.8">G</text>
<text x="522.6" y="456.8">G</text>
<text x="4.1" y="525.9">H</text>
<text x="522.6" y="525.9">H</text>
<text x="41.6" y="631.2">1</text>
<text x="110.8" y="631.2">2</text>
<text x="179.9" y="631.2">3</text>
<text x="249.1" y="631.2">4</text>
<text x="318.2" y="631.2">5</text>
<text x="387.3" y="631.2">6</text>
<text x="456.5" y="631.2">7</text>
</g>
<g font-size="3.2" fill="#000080">
<text x="220.2" y="34.9">100k</text>
<text x="220.2" y="31.7">R1</text>
<text x="139.7" y="40.2">R2</text>
<text x="169.7" y="40.2">R3</text>
<text x="139.7" y="43.4">20k</text>
<text x="169.7" y="43.4">20k</text>
<text x="193.8" y="47.6">R4</text>
<text x="193.8" y="50.7">10k</text>
<text x="246.7" y="51.1">R5</text>
<text x="246.7" y="54.3">1k</text>
<text x="193.8" y="65.2">10k</text>
<text x="193.8" y="68.4">R6</text>
<text x="210.3" y="70.2">R7</text>
<text x="220.1" y="67.3">TL072</text>
<text x="220.1" y="70.6">IC4.3</text>
<text x="210.3" y="73.4">100k</text>
<text x="186.7" y="88.1">R10</text>
<text x="139" y="94.9">Q1</text>
<text x="161.9" y="94.9">Q2</text>
<text x="186.7" y="91.3">100k</text>
<text x="139" y="98.1">BC548</text>
<text x="156.5" y="98.1">BC548</text>
<text x="125.6" y="106.9">100</text>
<text x="125.6" y="103.7">R11</text>
<text x="178.5" y="106.9">100</text>
<text x="178.5" y="103.7">R12</text>
<text x="155.6" y="119.6">R13</text>
<text x="155.6" y="122.8">10k</text>
<text x="215.4" y="123.2">TM1</text>
<text x="95" y="130.1">100k</text>
<text x="95" y="126.9">R14</text>
<text x="315.5" y="135.7">R23</text>
<text x="315.5" y="138.9">100k</text>
<text x="234.9" y="147.5">20k</text>
<text x="234.9" y="144.3">R30</text>
<text x="264.9" y="147.5">20k</text>
<text x="264.9" y="144.3">R29</text>
<text x="289" y="154.8">10k</text>
<text x="289" y="151.6">R26</text>
<text x="341.9" y="155.2">R22</text>
<text x="341.9" y="158.3">1k</text>
<text x="91.3" y="162.6">TL072</text>
<text x="91.3" y="165.8">IC4.1</text>
<text x="289" y="169.3">10k</text>
<text x="289" y="172.4">R24</text>
<text x="315.3" y="171.4">TL072</text>
<text x="305.5" y="177.5">100k</text>
<text x="305.5" y="174.3">R25</text>
<text x="315.3" y="174.6">IC3.3</text>
<text x="282" y="195.4">100k</text>
<text x="282" y="192.2">R28</text>
<text x="234.2" y="202.2">BC548</text>
<text x="234.2" y="199">Q4</text>
<text x="251.7" y="202.2">BC548</text>
<text x="257.2" y="199">Q3</text>
<text x="475.9" y="202.2">J1</text>
<text x="220.8" y="207.8">R32</text>
<text x="273.8" y="207.8">R27</text>
<text x="475.9" y="205.6">MAINTOP</text>
<text x="220.8" y="211">100</text>
<text x="273.8" y="211">100</text>
<text x="250.8" y="226.9">10k</text>
<text x="250.8" y="223.7">R31</text>
<text x="310.7" y="227.3">TM2</text>
<text x="190.2" y="231">R34</text>
<text x="190.2" y="234.2">100k</text>
<text x="186.6" y="266.6">TL072</text>
<text x="186.6" y="269.9">IC3.1</text>
<text x="475.9" y="274.4">MAINBOTTOM</text>
<text x="475.9" y="271">J2</text>
<text x="310.2" y="287.4">R57</text>
<text x="310.2" y="290.6">100k</text>
<text x="229.7" y="299.2">20k</text>
<text x="229.7" y="296">R64</text>
<text x="259.6" y="299.2">20k</text>
<text x="259.6" y="296">R63</text>
<text x="283.7" y="303.3">R60</text>
<text x="283.7" y="306.5">10k</text>
<text x="336.6" y="310">1k</text>
<text x="336.6" y="306.8">R56</text>
<text x="283.7" y="321">10k</text>
<text x="310" y="323.1">TL072</text>
<text x="283.7" y="324.1">R58</text>
<text x="300.2" y="329.2">100k</text>
<text x="300.2" y="326">R59</text>
<text x="310" y="326.3">IC1.3</text>
<text x="276.7" y="347.1">100k</text>
<text x="276.7" y="343.9">R62</text>
<text x="229" y="353.9">BC548</text>
<text x="229" y="350.7">Q8</text>
<text x="246.4" y="353.9">BC548</text>
<text x="251.9" y="350.7">Q7</text>
<text x="215.5" y="359.5">R66</text>
<text x="268.5" y="359.5">R61</text>
<text x="215.5" y="362.7">100</text>
<text x="268.5" y="362.7">100</text>
<text x="245.5" y="375.4">R65</text>
<text x="185" y="382.7">R68</text>
<text x="245.5" y="378.5">10k</text>
<text x="305.4" y="379">TM4</text>
<text x="185" y="385.9">100k</text>
<text x="405.4" y="394.7">100k</text>
<text x="405.4" y="391.5">R50</text>
<text x="324.9" y="400.1">R43</text>
<text x="354.9" y="400.1">R44</text>
<text x="324.9" y="403.2">20k</text>
<text x="354.9" y="403.2">20k</text>
<text x="379" y="407.4">R47</text>
<text x="379" y="410.6">10k</text>
<text x="431.9" y="410.9">R51</text>
<text x="181.3" y="418.3">TL072</text>
<text x="431.9" y="414.1">1k</text>
<text x="181.3" y="421.6">IC1.1</text>
<text x="379" y="425">10k</text>
<text x="379" y="428.2">R49</text>
<text x="395.5" y="430.1">R48</text>
<text x="405.3" y="427.1">TL072</text>
<text x="405.3" y="430.4">IC2.3</text>
<text x="395.5" y="433.2">100k</text>
<text x="371.9" y="448">R45</text>
<text x="324.2" y="454.7">Q5</text>
<text x="347.1" y="454.7">Q6</text>
<text x="371.9" y="451.1">100k</text>
<text x="324.2" y="457.9">BC548</text>
<text x="341.7" y="457.9">BC548</text>
<text x="310.8" y="466.7">100</text>
<text x="310.8" y="463.6">R41</text>
<text x="363.7" y="466.7">100</text>
<text x="363.7" y="463.6">R46</text>
<text x="340.8" y="479.4">R42</text>
<text x="340.8" y="482.6">10k</text>
<text x="400.6" y="483.1">TM3</text>
<text x="280.2" y="489.9">100k</text>
<text x="280.2" y="486.8">R39</text>
<text x="148.5" y="519.6">0.1uf</text>
<text x="148.5" y="516.5">C11</text>
<text x="169" y="527">IC4.2</text>
<text x="276.5" y="522.4">TL072</text>
<text x="276.5" y="525.6">IC2.1</text>
<text x="169" y="530.3">TL072</text>
<text x="148.5" y="539.4">C12</text>
<text x="148.5" y="542.6">0.1uf</text>
<text x="35.2" y="573.5">1N5819</text>
<text x="42.2" y="570.4">D1</text>
<text x="58" y="574.6">10</text>
<text x="58" y="571.4">R18</text>
<text x="18.7" y="586.6">POWER</text>
<text x="18.7" y="583.4">P1</text>
<text x="148.5" y="585.2">C1</text>
<text x="213.8" y="585.2">C8</text>
<text x="280.8" y="585.2">C9</text>
<text x="75.9" y="592">47uF</text>
<text x="75.9" y="588.8">C3</text>
<text x="95.3" y="592">0.1uf</text>
<text x="95.3" y="588.8">C4</text>
<text x="148.5" y="588.4">0.1uf</text>
<text x="213.8" y="588.4">0.1uf</text>
<text x="280.8" y="588.4">0.1uf</text>
<text x="169" y="599">TL072</text>
<text x="169" y="595.8">IC2.2</text>
<text x="234.2" y="599">TL072</text>
<text x="234.2" y="595.8">IC1.2</text>
<text x="301.3" y="599">TL072</text>
<text x="301.3" y="595.8">IC3.2</text>
<text x="42.1" y="611.7">D2</text>
<text x="75.9" y="611.4">47uF</text>
<text x="75.9" y="608.2">C5</text>
<text x="95.3" y="611.4">0.1uf</text>
<text x="95.3" y="608.2">C6</text>
<text x="148.5" y="611.4">0.1uf</text>
<text x="148.5" y="608.2">C2</text>
<text x="213.8" y="611.4">0.1uf</text>
<text x="213.8" y="608.2">C7</text>
<text x="280.8" y="611.4">0.1uf</text>
<text x="280.8" y="608.2">C10</text>
<text x="41.9" y="615.2">1N5819</text>
<text x="58" y="616.9">10</text>
<text x="58" y="613.8">R19</text>
</g>
<g font-size="3.2">
<text x="477.6" y="211.6">1</text>
<text x="477.6" y="215.1">2</text>
<text x="477.6" y="218.7">3</text>
<text x="477.6" y="222.2">4</text>
<text x="477.6" y="225.7">5</text>
<text x="477.6" y="229.2">6</text>
<text x="477.6" y="232.8">7</text>
<text x="477.6" y="236.3">8</text>
<text x="477.6" y="239.8">9</text>
<text x="477.6" y="243.3">10</text>
<text x="477.6" y="280.4">1</text>
<text x="477.6" y="283.9">2</text>
<text x="477.6" y="287.4">3</text>
<text x="477.6" y="291">4</text>
<text x="477.6" y="294.5">5</text>
<text x="477.6" y="298">6</text>
<text x="477.6" y="301.6">7</text>
<text x="477.6" y="305.1">8</text>
<text x="477.6" y="308.6">9</text>
<text x="477.6" y="312.1">10</text>
</g>
<g font-size="3.2" fill="#00f">
<text x="12.6" y="592.2">12V</text>
<text x="11.5" y="595.8">GND</text>
<text x="11.5" y="599.3">GND</text>
<text x="11.5" y="602.8">GND</text>
<text x="11.1" y="606.4">-12V</text>
</g>
<g font-size="2.5" fill="#00f">
<text x="154.3" y="21.9" transform="rotate(-90 154.3 21.9)">+12v</text>
<text x="205" y="119.3">+12v</text>
<text x="227.1" y="119.3">-12v</text>
<text x="249.6" y="126" transform="rotate(-90 249.6 126)">+12v</text>
<text x="434.3" y="211.1">+12v</text>
<text x="300.3" y="223.4">+12v</text>
<text x="322.3" y="223.4">-12v</text>
<text x="433.4" y="260.5">-12v</text>
<text x="244.3" y="277.7" transform="rotate(-90 244.3 277.7)">+12v</text>
<text x="295" y="375.1">+12v</text>
<text x="317" y="375.1">-12v</text>
<text x="339.5" y="381.7" transform="rotate(-90 339.5 381.7)">+12v</text>
<text x="390.2" y="479.2">+12v</text>
<text x="412.3" y="479.1">-12v</text>
<text x="131.2" y="505.7">+12v</text>
<text x="131.8" y="548">-12v</text>
<text x="131.2" y="574.5">+12v</text>
<text x="196.5" y="574.5">+12v</text>
<text x="263.5" y="574.5">+12v</text>
<text x="103.6" y="577.9">+12v</text>
<text x="131.8" y="616.8">-12v</text>
<text x="197.1" y="616.8">-12v</text>
<text x="264.1" y="616.8">-12v</text>
<text x="103.6" y="620.3">-12v</text>
</g>
<g font-size="2.5" fill="#000080">
<text x="215.9" y="119.4">100k</text>
<text x="311.2" y="223.4">100k</text>
<text x="305.9" y="375.1">100k</text>
<text x="401.1" y="479.2">100k</text>
</g>
<g font-size="2.1" fill="#a54b4b">
<text x="213.4" y="52.5">6</text>
<text x="213.4" y="59.6">5</text>
<text x="233.2" y="56">7</text>
<text x="84.7" y="147.8">2</text>
<text x="84.7" y="154.8">3</text>
<text x="104.4" y="151.3">1</text>
<text x="308.7" y="156.6">6</text>
<text x="328.4" y="160.1">7</text>
<text x="308.7" y="163.6">5</text>
<text x="179.9" y="251.8">2</text>
<text x="199.6" y="255.4">1</text>
<text x="179.9" y="258.9">3</text>
<text x="303.4" y="308.3">6</text>
<text x="323.1" y="311.8">7</text>
<text x="303.4" y="315.3">5</text>
<text x="174.6" y="403.5">2</text>
<text x="194.3" y="407">1</text>
<text x="174.6" y="410.6">3</text>
<text x="398.6" y="412.3">6</text>
<text x="398.6" y="419.4">5</text>
<text x="418.4" y="415.9">7</text>
<text x="269.9" y="507.6">2</text>
<text x="269.9" y="514.6">3</text>
<text x="289.6" y="511.1">1</text>
<text x="166.9" y="518" transform="rotate(-90 166.9 518)">8</text>
<text x="166.9" y="535" transform="rotate(-90 166.9 535)">4</text>
<text x="166.9" y="586.8" transform="rotate(-90 166.9 586.8)">8</text>
<text x="232.1" y="586.8" transform="rotate(-90 232.1 586.8)">8</text>
<text x="299.2" y="586.8" transform="rotate(-90 299.2 586.8)">8</text>
<text x="166.9" y="603.8" transform="rotate(-90 166.9 603.8)">4</text>
<text x="232.1" y="603.8" transform="rotate(-90 232.1 603.8)">4</text>
<text x="299.2" y="603.8" transform="rotate(-90 299.2 603.8)">4</text>
</g>
<g font-size="1.1" fill="#4ba54b">
<text x="169.3" y="521.4" transform="rotate(-90 169.3 521.4)">V+</text>
<text x="169.3" y="532" transform="rotate(-90 169.3 532)">V-</text>
<text x="169.3" y="590.2" transform="rotate(-90 169.3 590.2)">V+</text>
<text x="234.6" y="590.2" transform="rotate(-90 234.6 590.2)">V+</text>
<text x="301.6" y="590.2" transform="rotate(-90 301.6 590.2)">V+</text>
<text x="169.3" y="600.8" transform="rotate(-90 169.3 600.8)">V-</text>
<text x="234.6" y="600.8" transform="rotate(-90 234.6 600.8)">V-</text>
<text x="301.6" y="600.8" transform="rotate(-90 301.6 600.8)">V-</text>
</g>
</svg>
